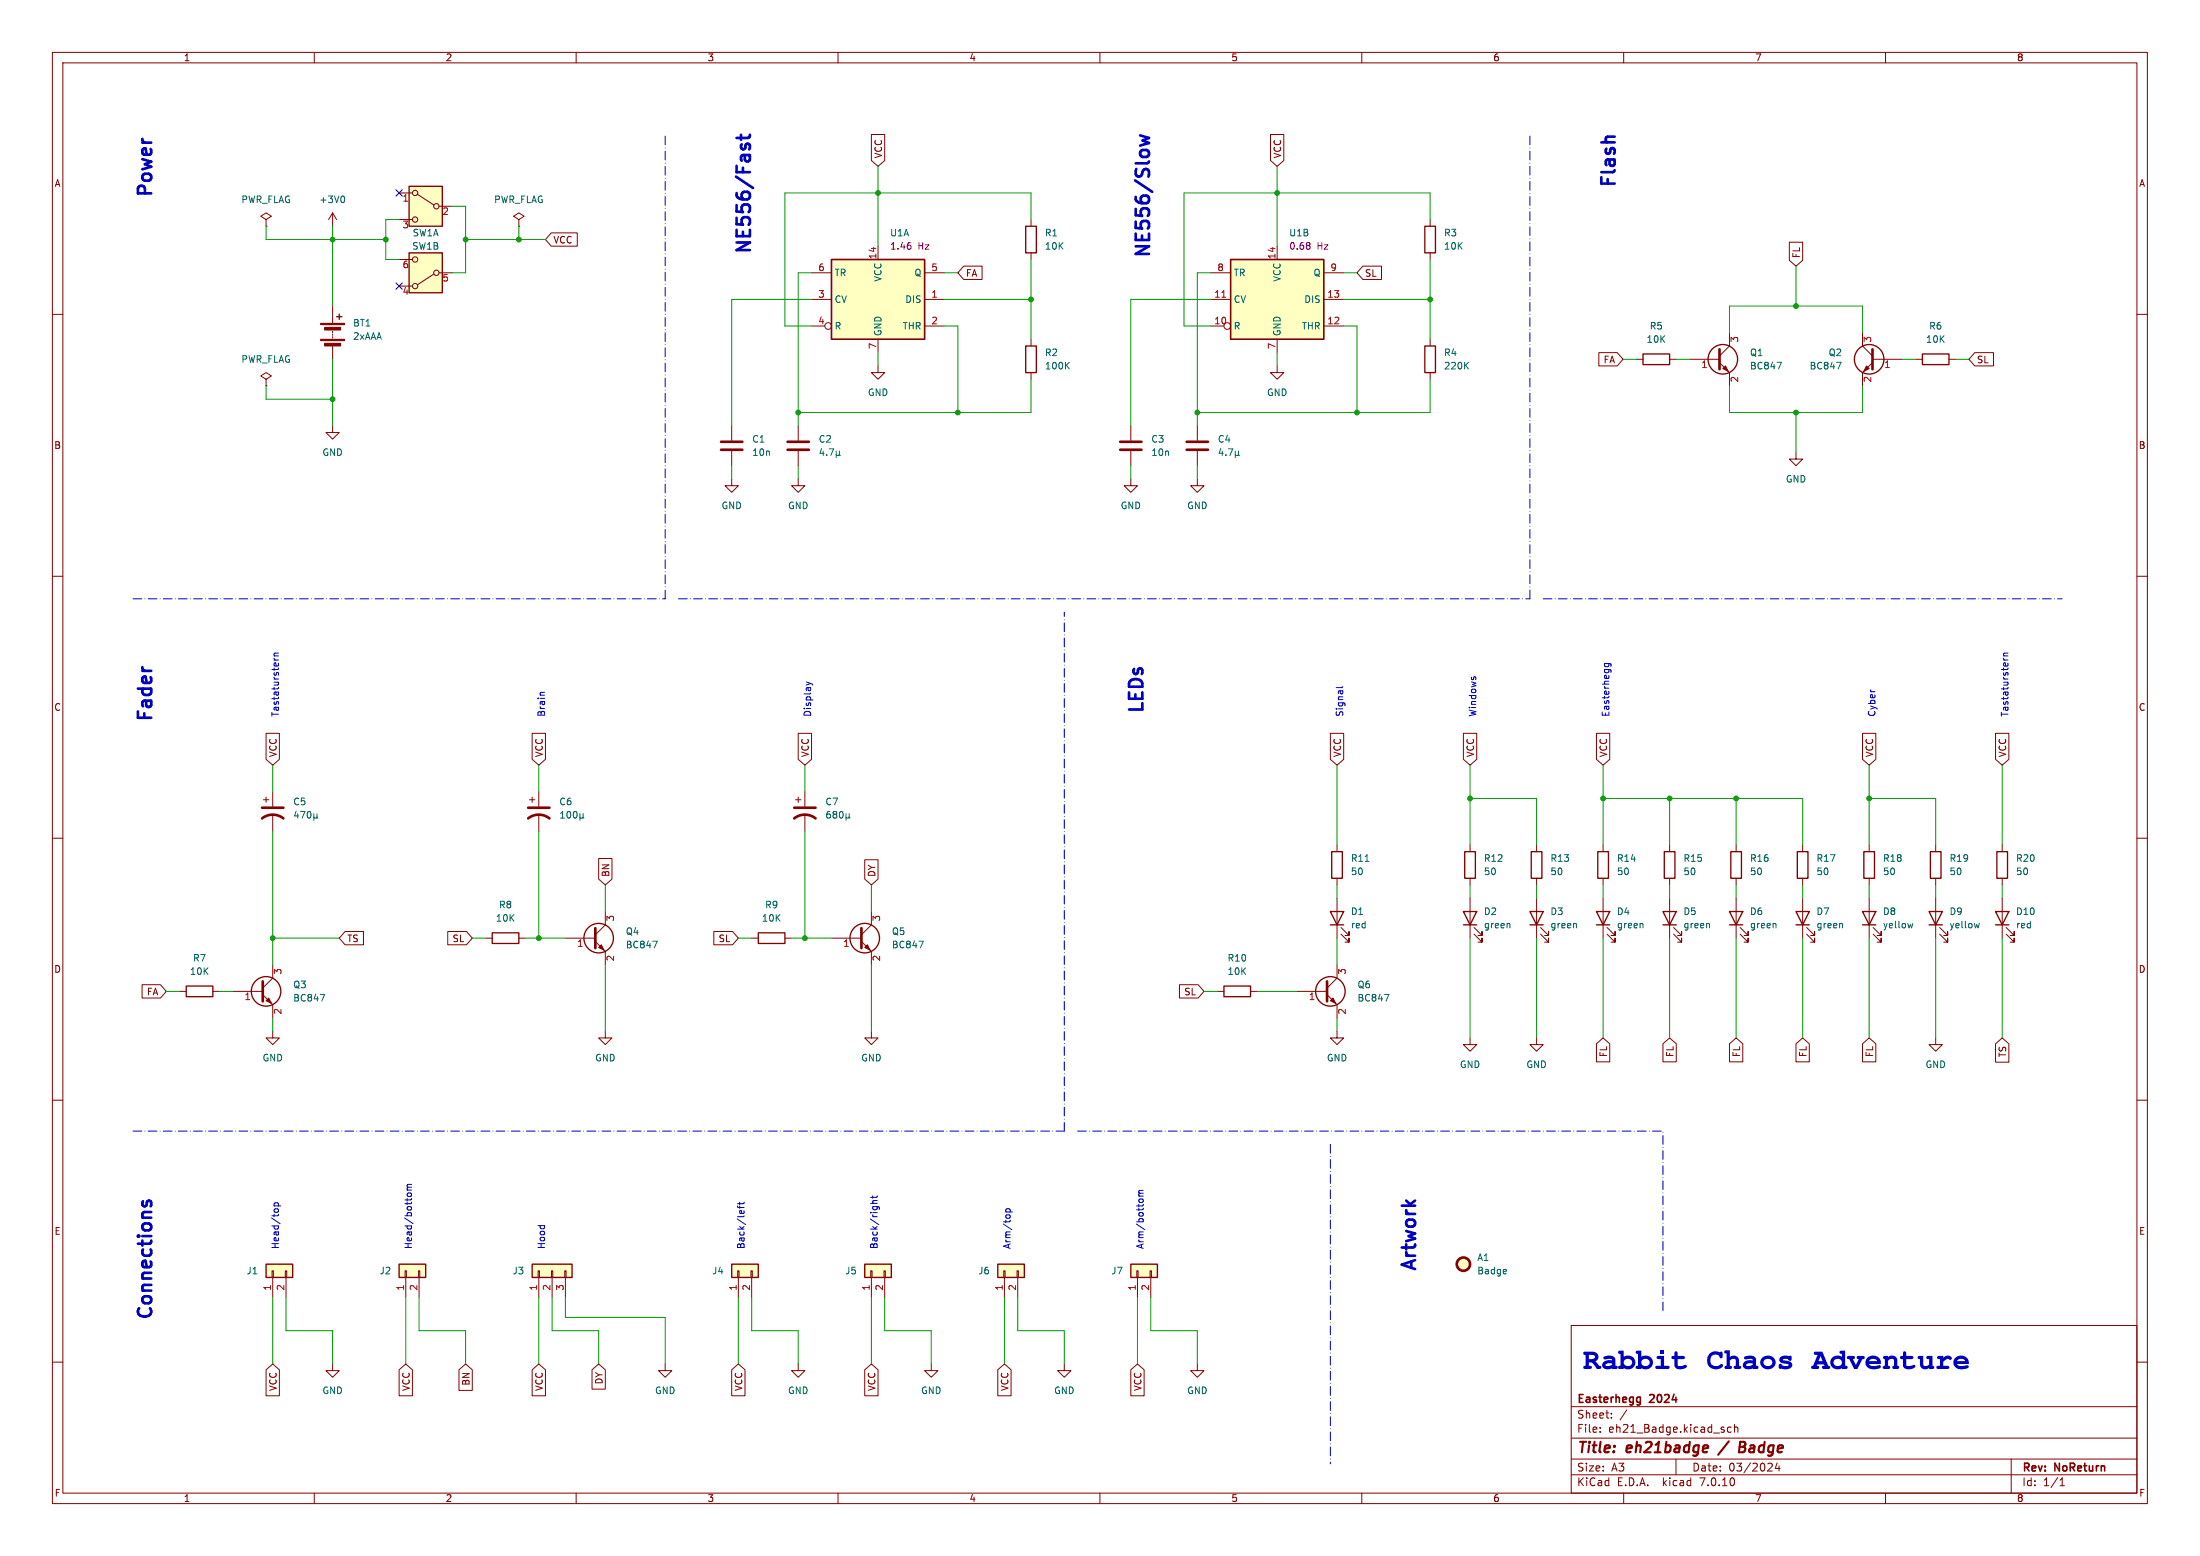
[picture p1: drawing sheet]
<svg xmlns="http://www.w3.org/2000/svg" width="297mm" height="210mm" viewBox="0 0 297 210" stroke-linecap="round" stroke-linejoin="round" font-family="sans-serif">
<g fill="none" stroke="#840000" stroke-width=".14">
<path d="M7.1 7.1h282.8v195.8h-282.8zM8.5 8.5h280v193h-280zM42.4 7.1v1.4M77.8 7.1v1.4M113.1 7.1v1.4M117.6 18.2h1.8v3.5l-.9 .8-.9-.8zM148.5 7.1v1.4M171.5 18.2h1.8v3.5l-.9 .8-.9-.8zM183.8 7.1v1.4M219.2 7.1v1.4M254.6 7.1v1.4M35.9 29.6l.7-.4-.7-.5-.7 .5 .7 .4v.9"/>
<path d="M35.9 30.5h.1M44.9 28.7v1.8M44.9 28.7l-.5 .9M44.9 28.7l.5 .9M53.9 26h1.8M53.9 29.6h1.8M53.9 38.6h1.8M53.9 35h1.8M56.4 26.2l2.1 1.5M58.5 37l-2.1 1.4M59.3 36.8h1.8M59.3 27.8h1.8"/>
<path d="M70 29.6l.8-.4-.8-.5-.7 .5 .7 .4v.9M70 30.5h.1M74.4 31.4h3.5v1.8h-3.5l-.8-.9zM109.6 36.8h2.7M118.5 33.2v1.8M124.8 36.8h2.7M130.1 35.9h2.5v1.8h-2.5l-.8-.9zM139.2 29.6v.9M139.2 34.1v.9M163.4 36.8h2.7M172.4 33.2v1.8M178.7 36.8h2.7"/>
<path d="M184 35.9h2.5v1.8h-2.5l-.8-.9zM193.1 29.6v.9M193.1 34.1v.9M241.6 32.7h1.8v2.4l-.9 .8-.9-.8zM7.1 42.4h1.4M35.9 51.2l.7-.5-.7-.4-.7 .4 .7 .5v.9M35.9 52.1h.1M44.9 57.5v.9h.9l-.9 .9-.9-.9h.9M44.9 41.3v2.3M44.9 44.7v.2M44.9 45.1v.2M44.9 45.4v.2"/>
<path d="M44.9 46.7v1.8M98.8 57.5v1.9M107.8 57.5v1.9M109.6 44h1.8M109.6 40.4h2.7M118.5 49.4v.9h.9l-.9 .9-.9-.9h.9M118.5 45.8v1.8M124.8 44h2.7M124.8 40.4h2.7M139.2 45.8v.9M139.2 50.3v.9M152.7 57.5v1.9"/>
<path d="M161.6 57.5v1.9M163.4 44h1.8M163.4 40.4h2.7M172.4 49.4v.9h.9l-.9 .9-.9-.9h.9M172.4 45.8v1.8M178.7 44h2.7M178.7 40.4h2.7M193.1 45.8v.9M193.1 50.3v.9M215.8 47.6h2.5l.8 .9-.8 .9h-2.5zM220.9 48.5h.9M225.4 48.5h.9"/>
<path d="M228.1 48.5h4M232.1 48.9l1.4 1.4v1.8M233.5 44.9v1.8l-1.4 1.3M251.4 44.9v1.8l1.4 1.3M252.8 48.9l-1.4 1.4v1.8M252.8 48.5h4M258.6 48.5h.9M263.1 48.5h.9M266.6 47.6h2.5v1.8h-2.5l-.8-.9zM288.5 42.4h1.4M7.1 77.8h1.4M98.8 64.7v.9h.9l-.9 .9-.9-.9h.9"/>
<path d="M98.8 60.9v2M107.8 64.7v.9h.9l-.9 .9-.9-.9h.9M107.8 60.9v2M152.7 64.7v.9h.9l-.9 .9-.9-.9h.9M152.7 60.9v2M161.6 64.7v.9h.9l-.9 .9-.9-.9h.9M161.6 60.9v2M242.5 61.1v.9h.9l-.9 .9-.9-.9h.9M288.5 77.8h1.4M35.9 99h1.8v3.5l-.9 .8-.9-.8zM71.8 99h1.8v3.5l-.9 .8-.9-.8zM107.8 99h1.8v3.5l-.9 .8-.9-.8z"/>
<path d="M179.6 99h1.8v3.5l-.9 .8-.9-.8zM197.6 99h1.8v3.5l-.9 .8-.9-.8zM215.5 99h1.8v3.5l-.9 .8-.9-.8zM251.4 99h1.8v3.5l-.9 .8-.9-.8zM269.4 99h1.8v3.5l-.9 .8-.9-.8zM7.1 113.1h1.4M35.6 107.9h.7M35.9 107.6v.7M36.8 106.9v1.9M36.8 109.9v2.4M71.5 107.9h.7M71.8 107.6v.7"/>
<path d="M72.7 106.9v1.9M72.7 109.9v2.4M80.8 115.9h1.8v2.7l-.9 .8-.9-.8zM107.4 107.9h.7M107.8 107.6v.7M108.7 106.9v1.9M108.7 109.9v2.4M116.7 116h1.8v2.6l-.9 .8-.9-.8zM180.5 114v.9M180.5 118.5v.9M198.5 114v.9M198.5 118.5v.9"/>
<path d="M207.4 114v.9M207.4 118.5v.9M216.4 114v.9M216.4 118.5v.9M225.4 114v.9M225.4 118.5v.9M234.4 114v.9M234.4 118.5v.9M243.4 114v.9M243.4 118.5v.9M252.3 114v.9M252.3 118.5v.9"/>
<path d="M261.3 114v.9M261.3 118.5v.9M270.3 114v.9M270.3 118.5v.9M288.5 113.1h1.4M19.2 132.9h2.5l.8 .9-.8 .9h-2.5zM24.2 133.8h.9M28.7 133.8h.9M31.4 133.8h4.1M35.5 134.3l1.3 1.3v1.8M36.8 139.2v.9h.9l-.9 .9-.9-.9h.9M36.8 130.2v1.8l-1.3 1.4"/>
<path d="M46.6 125.7h2.5v1.8h-2.5l-.8-.9zM60.4 125.7h2.6l.8 .9-.8 .9h-2.6zM65.6 126.6h.9M70 126.6h.9M76.3 126.6h4.1M80.4 127.1l1.3 1.3v1.8M81.7 139.2v.9h.9l-.9 .9-.9-.9h.9M81.7 123v1.8l-1.3 1.4M96.4 125.7h2.5l.8 .9-.8 .9h-2.5zM101.5 126.6h.9M106 126.6h.9M112.3 126.6h4"/>
<path d="M116.3 127.1l1.3 1.3v1.8M117.6 139.2v.9h.9l-.9 .9-.9-.9h.9M117.6 123v1.8l-1.3 1.4M159.2 132.9h2.6l.7 .9-.7 .9h-2.6zM164.3 133.8h.9M168.8 133.8h.9M175.1 133.8h4.1M179.2 134.3l1.3 1.3v1.8M180.5 139.2v.9h.9l-.9 .9-.9-.9h.9M180.5 121.2v5.4M180.5 130.2v1.8l-1.3 1.4M181 126.1l1.1 1.1v-.6v.6h-.5"/>
<path d="M181 125.2l1.1 1.1v-.6v.6h-.5M198.5 121.2v5.4M199 126.1l1.1 1.1v-.6v.6h-.6M199 125.2l1.1 1.1v-.6v.6h-.6M207.4 121.2v5.4M208 126.1l1.1 1.1v-.6v.6h-.6M208 125.2l1.1 1.1v-.6v.6h-.6M216.4 121.2v5.4M217 126.1l1 1.1v-.6v.6h-.5M217 125.2l1 1.1v-.6v.6h-.5M225.4 121.2v5.4M225.9 126.1l1.1 1.1v-.6v.6h-.5"/>
<path d="M225.9 125.2l1.1 1.1v-.6v.6h-.5M234.4 121.2v5.4M234.9 126.1l1.1 1.1v-.6v.6h-.5M234.9 125.2l1.1 1.1v-.6v.6h-.5M243.4 121.2v5.4M243.9 126.1l1.1 1.1v-.6v.6h-.6M243.9 125.2l1.1 1.1v-.6v.6h-.6M252.3 121.2v5.4M252.9 126.1l1.1 1.1v-.6v.6h-.6M252.9 125.2l1.1 1.1v-.6v.6h-.6M261.3 121.2v5.4M261.9 126.1l1 1.1v-.6v.6h-.5"/>
<path d="M261.9 125.2l1 1.1v-.6v.6h-.5M270.3 121.2v5.4M270.8 126.1l1.1 1.1v-.6v.6h-.5M270.8 125.2l1.1 1.1v-.6v.6h-.5M7.1 148.5h1.4M198.5 140.1v.9h.9l-.9 .9-.9-.9h.9M207.4 140.1v.9h.9l-.9 .9-.9-.9h.9M215.5 140.9l.9-.8 .9 .8v2.4h-1.8zM224.5 140.9l.9-.8 .9 .8v2.4h-1.8zM233.5 140.9l.9-.8 .9 .8v2.4h-1.8zM242.5 140.9l.9-.8 .9 .8v2.4h-1.8zM251.4 140.9l.9-.8 .9 .8v2.4h-1.8z"/>
<path d="M261.3 140.1v.9h.9l-.9 .9-.9-.9h.9M269.4 140.9l.9-.8 .9 .8v2.5h-1.8zM288.5 148.5h1.4M36.7 171.5h.2v.9h-.2zM36.8 172.4v2.7M38.5 171.5h.2v.9h-.2zM38.6 172.4v2.7M54.7 171.5h.2v.9h-.2zM54.8 172.4v2.7M56.5 171.5h.2v.9h-.2zM56.6 172.4v2.7M72.6 171.5h.2v.9h-.2z"/>
<path d="M72.7 172.4v2.7M74.4 171.5h.2v.9h-.2zM74.5 172.4v2.7M76.2 171.5h.2v.9h-.2zM76.3 172.4v2.7M99.6 171.5h.2v.9h-.2zM99.7 172.4v2.7M101.4 171.5h.2v.9h-.2zM101.5 172.4v2.7M117.5 171.5h.2v.9h-.2zM117.6 172.4v2.7M119.3 171.5h.2v.9h-.2z"/>
<path d="M119.4 172.4v2.7M135.5 171.5h.2v.9h-.2zM135.6 172.4v2.7M137.3 171.5h.2v.9h-.2zM137.4 172.4v2.7M153.5 171.5h.1v.9h-.1zM153.6 172.4v2.7M155.3 171.5h.1v.9h-.1zM155.4 172.4v2.7M212.1 178.9h76.4v22.6h-76.4zM7.1 183.8h1.4M35.9 184.9l.9-.8 .9 .8v3.5h-1.8z"/>
<path d="M44.9 184.1v.9h.9l-.9 .9-.9-.9h.9M53.9 184.9l.9-.8 .9 .8v3.5h-1.8zM62 184.9l.9-.8 .9 .8v2.8h-1.8zM71.8 184.9l.9-.8 .9 .8v3.5h-1.8zM79.9 184.9l.9-.8 .9 .8v2.6h-1.8zM89.8 184.1v.9h.9l-.9 .9-.9-.9h.9M98.8 184.9l.9-.8 .9 .8v3.5h-1.8zM107.8 184.1v.9h.9l-.9 .9-.9-.9h.9M116.7 184.9l.9-.8 .9 .8v3.5h-1.8zM125.7 184.1v.9h.9l-.9 .9-.9-.9h.9M134.7 184.9l.9-.8 .9 .8v3.5h-1.8zM143.7 184.1v.9h.9l-.9 .9-.9-.9h.9"/>
<path d="M152.7 184.9l.9-.8 .9 .8v3.5h-1.8zM161.6 184.1v.9h.9l-.9 .9-.9-.9h.9M212.1 199h76.4M212.1 196.9h76.4M212.1 194.1h76.4M212.1 189.9h76.4M216 193.2v.1M216 192.7v.1M217.5 191.3v.1M217.5 190.7v.1M219.6 190.3l-.9 1.4M226.3 196.9v2.1"/>
<path d="M233.7 192.7l-.3-.1-.2 .2 .1 .5h.4M234.2 192.7l.1-.1 .3 .1v.6M234.2 192.2v1.1M239.2 197.6v.3l-.6 .6h.7M239.9 197.4l-.2 .8h.6M240.2 197.8v.7M271.5 196.9v4.6M278.1 199.8l.3-.3v1M288.5 183.8h1.4M42.4 201.5v1.4M77.8 201.5v1.4M113.1 201.5v1.4"/>
<path d="M148.5 201.5v1.4M183.8 201.5v1.4M219.2 201.5v1.4M254.6 201.5v1.4M278.1 200.5h.6"/>
<circle cx="56" cy="26" r=".36"/>
<circle cx="56" cy="29.6" r=".36"/>
<circle cx="56" cy="38.6" r=".36"/>
<circle cx="56" cy="35" r=".36"/>
<circle cx="58.9" cy="27.8" r=".36"/>
<circle cx="58.9" cy="36.8" r=".36"/>
<circle cx="111.8" cy="44" r=".45"/>
<circle cx="165.7" cy="44" r=".45"/>
</g>
<path d="M233.4 194.5l-1.4 1.8M234.8 195.3h.5M235.3 195.3h.2M235.4 194.6h-.5l-.1 1.4 .6-.1M235.5 195.2l-.2 .1" fill="none" stroke="#840000" stroke-width=".28"/>
<path d="M221.1 188.6h.4M221.5 188.6v.8l-.3 .2M221.5 189.2l-.4 .1" fill="none" stroke="#840000" stroke-width=".21"/>
<g fill="none" stroke="#840000" stroke-width=".36">
<path d="M97.3 59.6h2.9M106.3 59.6h2.9M151.2 59.6h2.9M160.2 59.6h2.9M232.1 47.1v2.7M252.8 47.1v2.7M97.3 60.7h2.9M106.3 60.7h2.9M151.2 60.7h2.9M160.2 60.7h2.9M35.4 110.5a2.3 2.3 0 0 1 2.9 0M35.4 109h2.9"/>
<path d="M71.3 110.5a2.3 2.3 0 0 1 2.9 0M71.3 109h2.9M107.2 110.5a2.3 2.3 0 0 1 2.9 0M107.2 109h2.9M35.5 132.5v2.6M80.4 125.3v2.7M116.3 125.3v2.7M179.2 132.5v2.6"/>
<circle cx="197.6" cy="170.6" r=".9"/>
</g>
<g fill="none" stroke="#006464" stroke-width=".14">
<path d="M46.3 26.5a.56 .56 0 0 1 0 .8M144 49.3l.4 .5M144.4 48.9l-.6 .5M197.9 49.3l.3 .5M198.2 48.9l-.5 .5M239.9 48.9h.6l-.4 .9M247.9 48.9h.6l-.3 .9M110.9 60.5l-.2 .7h.6M111.1 60.9v.6M111.6 61.4v.1M111.9 60.6h.6l-.3 .9M112.9 61.3l.1 .2 .3-.2"/>
<path d="M112.9 60.9v.9M113.3 61.3l.1 .2M113.3 60.9v.4M164.8 60.5l-.2 .7h.5M165 60.9v.6M165.5 61.4v.1M165.8 60.6h.6l-.4 .9M166.8 60.9v.9M166.8 61.3l.1 .2 .3-.2M167.2 61.3l.1 .2M167.2 60.9v.4M40 109.5l-.2 .6h.5"/>
<path d="M40.2 109.8v.6M40.6 109.5h.6l-.4 .9M41.6 109.6l.1-.1a.48 .48 0 0 1 .3 .5 .48 .48 0 0 1-.3 .4l-.2-.3zM42.4 110.3l.1 .1 .3-.1M42.4 109.8v.9M42.8 110.3l.1 .1M42.8 109.8v.5M75.7 110.4h.5M75.7 109.8l.2-.3v.9M76.6 109.6l.2-.1a.48 .48 0 0 1 .3 .5 .48 .48 0 0 1-.3 .4l-.3-.3zM77.5 109.6l.1-.1a.48 .48 0 0 1 .3 .5 .48 .48 0 0 1-.3 .4l-.2-.3zM78.3 110.3l.1 .1 .3-.1"/>
<path d="M78.3 109.8v.9M78.7 110.3l.1 .1M78.7 109.8v.5M112 109.5l-.2 .1a.6 .6 0 0 0 0 .8l.3-.1v-.3l-.2-.1h-.2l-.1 .1M112.6 109.9l-.1 .2v.2l.1 .1h.3l.1-.2v-.1l-.2-.2M112.6 109.9l-.1-.2 .1-.2h.2l.2 .2-.2 .2M112.6 109.9h.2M113.4 109.6l.1-.1a.48 .48 0 0 1 .3 .5 .48 .48 0 0 1-.3 .4l-.2-.3zM114.2 110.3l.1 .1 .3-.1M114.2 109.8v.9M114.6 110.3l.2 .1M114.6 109.8v.5"/>
<path d="M184.3 116.3h.5M43.2 134.2h.6l-.4 .9M88.1 127h.6l-.4 .9M124 127h.6l-.3 .9M186.9 134.2h.6l-.4 .9M203.8 124.7v.5M212.8 124.7v.5M221.8 124.7v.5M230.7 124.7l.1 .5M239.7 124.7l.1 .5M248.7 124.7v.5M258.2 124.6l-.1 .6-.2-.4"/>
<path d="M267.2 124.6l-.2 .6-.1-.4M203.3 171.4l.1 .1-.5 .1"/>
</g>
<g fill="#840000" stroke="#840000" stroke-width=".14">
<path d="M35.9 135.1l.4-.4 .3 .7z"/>
<path d="M80.8 127.9l.4-.4 .3 .7z"/>
<path d="M43.3 45.8h3.2v.2h-3.2z"/>
<path d="M43.3 43.6h3.2v.2h-3.2z"/>
<path d="M43.8 46.3h2.2v.4h-2.2z"/>
<path d="M43.8 44.2h2.2v.3h-2.2z"/>
<path d="M180 134.7l.3 .7-.7-.3z"/>
<path d="M117.1 127.5l.4 .7-.8-.3z"/>
<path d="M252 49.4l.3 .3-.7 .4z"/>
<path d="M232.6 49.7l.3-.3 .4 .7z"/>
</g>
<g fill="none" stroke="#840000" stroke-width=".18">
<path d="M55.2 25.1h4.5v5.4h-4.5zM55.2 34.1h4.5v5.4h-4.5zM112.3 35h12.5v10.8h-12.5zM138.5 30.5h1.4v3.6h-1.4zM166.1 35h12.6v10.8h-12.6zM192.4 30.5h1.4v3.6h-1.4zM45.4 42.7h.8M45.8 42.4v.7M138.5 46.7h1.4v3.6h-1.4zM192.4 46.7h1.4v3.6h-1.4zM221.8 47.8h3.6v1.4h-3.6zM259.5 47.8h3.6v1.4h-3.6z"/>
<path d="M179.8 114.9h1.4v3.6h-1.4zM197.7 114.9h1.5v3.6h-1.5zM206.7 114.9h1.5v3.6h-1.5zM215.7 114.9h1.4v3.6h-1.4zM224.7 114.9h1.4v3.6h-1.4zM233.7 114.9h1.4v3.6h-1.4zM242.6 114.9h1.5v3.6h-1.5zM251.6 114.9h1.5v3.6h-1.5zM260.6 114.9h1.4v3.6h-1.4zM269.6 114.9h1.4v3.6h-1.4zM25.1 133.1h3.6v1.4h-3.6zM66.5 125.9h3.5v1.4h-3.5z"/>
<path d="M102.4 125.9h3.6v1.4h-3.6zM165.2 133.1h3.6v1.4h-3.6zM179.6 123h1.8l-.9 1.8zM179.6 124.8h1.8M197.6 123h1.8l-.9 1.8zM197.6 124.8h1.8M206.5 123h1.8l-.9 1.8zM206.5 124.8h1.8M215.5 123h1.8l-.9 1.8zM215.5 124.8h1.8M224.5 123h1.8l-.9 1.8zM224.5 124.8h1.8"/>
<path d="M233.5 123h1.8l-.9 1.8zM233.5 124.8h1.8M242.5 123h1.8l-.9 1.8zM242.5 124.8h1.8M251.4 123h1.8l-.9 1.8zM251.4 124.8h1.8M260.4 123h1.8l-.9 1.8zM260.4 124.8h1.8M269.4 123h1.8l-.9 1.8zM269.4 124.8h1.8M35.9 170.6h3.6v1.8h-3.6zM53.9 170.6h3.6v1.8h-3.6z"/>
<path d="M71.8 170.6h5.4v1.8h-5.4zM98.8 170.6h3.6v1.8h-3.6zM116.7 170.6h3.6v1.8h-3.6zM134.7 170.6h3.6v1.8h-3.6zM152.7 170.6h3.6v1.8h-3.6z"/>
<circle cx="232.6" cy="48.5" r="1.99"/>
<circle cx="252.3" cy="48.5" r="1.99"/>
<circle cx="35.9" cy="133.8" r="1.99"/>
<circle cx="80.8" cy="126.6" r="1.99"/>
<circle cx="116.7" cy="126.6" r="1.99"/>
<circle cx="179.6" cy="133.8" r="1.99"/>
</g>
<g fill="#ffffc2" stroke="#ffffc2" stroke-width=".14">
<path d="M166.1 35h12.6v10.8h-12.6z"/>
<path d="M71.8 170.6h5.4v1.8h-5.4z"/>
<path d="M98.8 170.6h3.6v1.8h-3.6z"/>
<path d="M35.9 170.6h3.6v1.8h-3.6z"/>
<path d="M55.2 25.1h4.5v5.4h-4.5z"/>
<path d="M55.2 34.1h4.5v5.4h-4.5z"/>
<path d="M53.9 170.6h3.6v1.8h-3.6z"/>
<path d="M152.7 170.6h3.6v1.8h-3.6z"/>
<path d="M134.7 170.6h3.6v1.8h-3.6z"/>
<path d="M116.7 170.6h3.6v1.8h-3.6z"/>
<path d="M112.3 35h12.5v10.8h-12.5z"/>
<circle cx="197.6" cy="170.6" r=".9"/>
</g>
<path d="M165 40.1h.5" fill="none" stroke="#a90000" stroke-width=".14"/>
<path d="M122.9 33.1l.1 .2-.1 .3M176.8 32.8l.1 .1-.1 .2M176.8 33.2l.1 .1-.1 .3" fill="none" stroke="#840084" stroke-width=".14"/>
<path d="M108.8 92l.6 .2M109.4 92.2l-.6 .3M109.4 92.2l.3 .1M181.3 92.7l-.1 .1h-.8M216.6 89.6h.7l.2 .1v.2M216.6 89.6v.2l.2 .2 .4-.1v-.3M270.5 89.1h.6M270.5 88.8l.2 .3M270.5 88.5h.6M271.1 88.1l-.6 .1v.2l.1 .1" fill="none" stroke="#0000c2" stroke-width=".14"/>
<path d="M153.9 18.3l1.2 .3-.8 .4 .8 .3-1.2 .3" fill="none" stroke="#0000c2" stroke-width=".36"/>
<g fill="#0000c2">
<path d="M226.1 182.4a.23 .23 0 0 1 .3 0 .23 .23 0 0 1 .1 .3v.3h.7a.23 .23 0 0 1 .3 .2 .23 .23 0 0 1-.3 .2h-.7v.8a.55 .55 0 0 0 .8 .1 .26 .26 0 0 1 .4 .1 .26 .26 0 0 1-.3 .3l-.7 .1-.5-.2-.1-.3-.1-.9h-.1a.23 .23 0 0 1-.3-.2 .23 .23 0 0 1 .3-.2h.1z"/>
<path d="M264 183.3l.3-.3h.4l.7 .2 .3 .4 .1 .5h-1.6l.4 .3 .7-.1a.24 .24 0 0 1 .4 0 .24 .24 0 0 1 0 .3l-.7 .2h-.6l-.5-.3-.2-.4v-.4h1.6a.65 .65 0 0 0-1.1 0h-.5z"/>
</g>
<g fill="none" stroke="#0000c2" stroke-width=".14">
<path d="M37 89.1h.6M37 88.8l.2 .3M37 88.5h.6M37.6 88.1l-.6 .1v.2l.1 .1M73.5 93.4h-.4l-.2 .2M55.6 159.9h-.6v.2l.1 .1M37 162.8h.9M37 162.8v-.3l.2-.2 .4 .1v.4M37.1 163.2h.4M55 161.2l.1-.2h.3l.2 .2M55 160.6h.6M55.1 160.2l-.1 .2v.2"/>
<path d="M55.1 160.2h.5M99.6 162.8l.1 .2h.8M99.9 163.5l.2-.1 .1 .4M99.9 162.2v.4M99.9 162.8v.3M100.4 163.4l.1 .1M100.5 162.2l-.2 .3h-.7M117.5 162.4h.9M117.8 161.4v.3M118.4 162l-.5 .1-.1 .2 .1 .1M118.4 161.4l-.1 .2h-.8M135.8 163.6h.9"/>
<path d="M135.8 163.6v-.3l.2-.2 .3 .1v.4M153.7 161.4h.6M153.8 161.9h.5M153.9 161.1l-.2 .1 .1 .2M153.9 161.1h.4M154.3 160.7h-.5l-.1 .2 .2 .2"/>
</g>
<path d="M100 18.2v.7M100.1 19.5l-.1 .4 .3 .3 .3-.1 .1-.6 .2-.1 .3 .1v.1v.6M101.2 18.2v.3l-.2 .1h-1.6M19.2 90v.2M19.3 162.1l-.1 .2 .1 .4M20.4 162.6l-.1-.5-.2-.1-.3 .3-.1 .4" fill="none" stroke="#0000c2" stroke-width=".36"/>
<path d="M18 80.8h71.8M89.8 80.8v-62.8M91.6 80.8h114.9M206.5 80.8v-62.8M208.3 80.8h70.1M18 152.7h125.7M143.7 152.7v-70.1M145.5 152.7h79M179.6 154.5v43.1M224.5 176.9v-24.2" fill="none" stroke="#0000c2" stroke-width=".14" stroke-dasharray="1.2 .4 0 .4"/>
<g fill="none" stroke="#009600" stroke-width=".14">
<path d="M35.9 30.5v1.8h16.2M44.9 30.5v10.8M53.9 29.6h-1.8v5.4h1.8M61.1 27.8h1.8v9h-1.8M62.9 32.3h10.7M70 30.5v1.8M109.6 36.8h-1.8v20.7M118.5 22.5v10.7M127.5 36.8h1.8M139.2 29.6v-3.6h-33.2v18h3.6M139.2 35v10.8M163.4 36.8h-1.8v20.7"/>
<path d="M172.4 22.5v10.7M181.4 36.8h1.8M193.1 29.6v-3.6h-33.3v18h3.6M193.1 35v10.8M242.5 35.9v5.4M35.9 52.1v1.8h9M44.9 48.5v9M109.6 40.4h-10.8v17.1M118.5 47.6v1.8M127.5 44h1.8v11.7M127.5 40.4h11.7M139.2 51.2v4.5h-31.4"/>
<path d="M163.4 40.4h-10.7v17.1M172.4 47.6v1.8M181.4 44h1.8v11.7M181.4 40.4h11.7M193.1 51.2v4.5h-31.5M219.1 48.5h1.8M226.3 48.5h1.8M233.5 44.9v-3.6h17.9v3.6M233.5 52.1v3.6h17.9v-3.6M242.5 55.7v5.4M256.8 48.5h1.8M264 48.5h1.8"/>
<path d="M98.8 62.9v1.8M107.8 62.9v1.8M152.7 62.9v1.8M161.6 62.9v1.8M36.8 103.3v3.6M36.8 112.3v17.9M72.7 103.3v3.6M72.7 112.3v14.3M81.7 119.4v3.6M108.7 103.3v3.6M108.7 112.3v14.3M117.6 119.4v3.6"/>
<path d="M180.5 103.3v10.7M180.5 119.4v1.8M198.5 103.3v10.7M198.5 119.4v1.8M198.5 107.8h8.9v6.2M207.4 119.4v1.8M216.4 107.8h27v6.2M216.4 103.3v10.7M216.4 119.4v1.8M225.4 107.8v6.2M225.4 119.4v1.8M234.4 107.8v6.2"/>
<path d="M234.4 119.4v1.8M243.4 119.4v1.8M252.3 107.8h9v6.2M252.3 103.3v10.7M252.3 119.4v1.8M261.3 119.4v1.8M270.3 103.3v10.7M270.3 119.4v1.8M22.5 133.8h1.7M29.6 133.8h1.8M36.8 137.4v1.8M36.8 126.6h9"/>
<path d="M63.8 126.6h1.8M70.9 126.6h5.4M81.7 130.2v9M99.7 126.6h1.8M106.9 126.6h5.4M117.6 130.2v9M162.5 133.8h1.8M169.7 133.8h5.4M180.5 126.6v3.6M180.5 137.4v1.8M198.5 126.6v13.5M207.4 126.6v13.5"/>
<path d="M216.4 126.6v13.5M225.4 126.6v13.5M234.4 126.6v13.5M243.4 126.6v13.5M252.3 126.6v13.5M261.3 126.6v13.5M270.3 126.6v13.5M36.8 175.1v9M38.6 175.1v4.5h6.3v4.5M54.8 175.1v9M56.6 175.1v4.5h6.3v4.5M72.7 175.1v9"/>
<path d="M74.5 175.1v4.5h6.3v4.5M76.3 175.1v2.7h13.5v6.3M99.7 175.1v9M101.5 175.1v4.5h6.3v4.5M117.6 175.1v9M119.4 175.1v4.5h6.3v4.5M135.6 175.1v9M137.4 175.1v4.5h6.3v4.5M153.6 175.1v9M155.4 175.1v4.5h6.2v4.5"/>
</g>
<path d="M53.4 25.6l.9 .9M53.4 38.2l.9 .8M54.3 25.6l-.9 .9M54.3 38.2l-.9 .8" fill="none" stroke="#000084" stroke-width=".14"/>
<g fill="#009600" stroke="#009600" stroke-width=".14">
<circle cx="70" cy="32.3" r=".32"/>
<circle cx="118.5" cy="26" r=".32"/>
<circle cx="107.8" cy="55.7" r=".32"/>
<circle cx="36.8" cy="126.6" r=".32"/>
<circle cx="44.9" cy="53.9" r=".32"/>
<circle cx="72.7" cy="126.6" r=".32"/>
<circle cx="62.9" cy="32.3" r=".32"/>
<circle cx="44.9" cy="32.3" r=".32"/>
<circle cx="52.1" cy="32.3" r=".32"/>
<circle cx="139.2" cy="40.4" r=".32"/>
<circle cx="129.3" cy="55.7" r=".32"/>
<circle cx="108.7" cy="126.6" r=".32"/>
<circle cx="225.4" cy="107.8" r=".32"/>
<circle cx="234.4" cy="107.8" r=".32"/>
<circle cx="216.4" cy="107.8" r=".32"/>
<circle cx="161.6" cy="55.7" r=".32"/>
<circle cx="193.1" cy="40.4" r=".32"/>
<circle cx="183.2" cy="55.7" r=".32"/>
<circle cx="172.4" cy="26" r=".32"/>
<circle cx="198.5" cy="107.8" r=".32"/>
<circle cx="242.5" cy="41.3" r=".32"/>
<circle cx="242.5" cy="55.7" r=".32"/>
<circle cx="252.3" cy="107.8" r=".32"/>
</g>
<g font-size="3.9" fill="#0000c2">
<text x="213.7" y="185.2">Rabbit</text>
<text x="230.3" y="185.2">Chaos Adventure</text>
</g>
<g font-size="2.5" fill="#0000c2">
<text x="20.7" y="26.8" transform="rotate(-90 20.7 26.8)">Power</text>
<text x="218.2" y="25.7" transform="rotate(-90 218.2 25.7)">Flash</text>
<text x="101.5" y="34.7" transform="rotate(-90 101.5 34.7)">NE556/Fast</text>
<text x="155.4" y="35.2" transform="rotate(-90 155.4 35.2)">NE556/Slow</text>
<text x="20.7" y="97.8" transform="rotate(-90 20.7 97.8)">Fader</text>
<text x="154.5" y="96.7" transform="rotate(-90 154.5 96.7)">LEDs</text>
<text x="191.3" y="171.9" transform="rotate(-90 191.3 171.9)">Artwork</text>
<text x="20.7" y="178.5" transform="rotate(-90 20.7 178.5)">Connections</text>
</g>
<g font-size="2" fill="#840000">
<text x="212.8" y="196.5">Title:</text>
<text x="219.7" y="196.5">eh21badge</text>
<text x="235.9" y="196.5">Badge</text>
</g>
<g font-size="1.5" fill="#840000">
<text x="212.8" y="191.6">Sheet:</text>
<text x="212.8" y="189.6">Easterhegg</text>
<text x="222.8" y="189.6">2024</text>
<text x="212.8" y="193.5">File:</text>
<text x="217.1" y="193.5">eh21_Badge.kicad_sch</text>
<text x="212.8" y="200.7">KiCad</text>
<text x="212.8" y="198.7">Size:</text>
<text x="217.5" y="198.7">A3</text>
<text x="218.3" y="200.7">E.D.A.</text>
<text x="224.6" y="200.7">kicad</text>
<text x="228.4" y="198.7">Date:</text>
<text x="229.7" y="200.7">7.0.10</text>
<text x="233.3" y="198.7">03/2024</text>
<text x="272.9" y="198.9">Rev:</text>
<text x="272.9" y="200.7">Id:</text>
<text x="275.8" y="200.7">1/1</text>
<text x="277.4" y="198.9">NoReturn</text>
</g>
<g font-size="1.3" fill="#840000">
<text x="24.7" y="8.4">1</text>
<text x="60.1" y="8.4">2</text>
<text x="95.5" y="8.4">3</text>
<text x="130.8" y="8.4">4</text>
<text x="166.2" y="8.4">5</text>
<text x="201.5" y="8.4">6</text>
<text x="236.9" y="8.4">7</text>
<text x="272.2" y="8.4">8</text>
<text x="119.2" y="21.4" transform="rotate(-90 119.2 21.4)">VCC</text>
<text x="173.1" y="21.4" transform="rotate(-90 173.1 21.4)">VCC</text>
<text x="7.3" y="25.4">A</text>
<text x="288.7" y="25.4">A</text>
<text x="74.6" y="33">VCC</text>
<text x="243.1" y="34.9" transform="rotate(-90 243.1 34.9)">FL</text>
<text x="130.3" y="37.5">FA</text>
<text x="184.2" y="37.5">SL</text>
<text x="216.4" y="49.2">FA</text>
<text x="266.8" y="49.2">SL</text>
<text x="7.2" y="60.7">B</text>
<text x="288.7" y="60.7">B</text>
<text x="7.2" y="96.1">C</text>
<text x="288.7" y="96.1">C</text>
<text x="37.5" y="102.3" transform="rotate(-90 37.5 102.3)">VCC</text>
<text x="73.4" y="102.3" transform="rotate(-90 73.4 102.3)">VCC</text>
<text x="109.3" y="102.3" transform="rotate(-90 109.3 102.3)">VCC</text>
<text x="181.2" y="102.3" transform="rotate(-90 181.2 102.3)">VCC</text>
<text x="199.1" y="102.3" transform="rotate(-90 199.1 102.3)">VCC</text>
<text x="217.1" y="102.3" transform="rotate(-90 217.1 102.3)">VCC</text>
<text x="253" y="102.3" transform="rotate(-90 253 102.3)">VCC</text>
<text x="271" y="102.3" transform="rotate(-90 271 102.3)">VCC</text>
<text x="82.4" y="118.4" transform="rotate(-90 82.4 118.4)">BN</text>
<text x="118.3" y="118.4" transform="rotate(-90 118.3 118.4)">DY</text>
<text x="7.2" y="131.4">D</text>
<text x="46.8" y="127.3">TS</text>
<text x="61" y="127.3">SL</text>
<text x="96.9" y="127.3">SL</text>
<text x="288.7" y="131.4">D</text>
<text x="19.8" y="134.5">FA</text>
<text x="159.8" y="134.5">SL</text>
<text x="217.1" y="142.7" transform="rotate(-90 217.1 142.7)">FL</text>
<text x="226.1" y="142.7" transform="rotate(-90 226.1 142.7)">FL</text>
<text x="235.1" y="142.7" transform="rotate(-90 235.1 142.7)">FL</text>
<text x="244" y="142.7" transform="rotate(-90 244 142.7)">FL</text>
<text x="253" y="142.7" transform="rotate(-90 253 142.7)">FL</text>
<text x="271" y="142.8" transform="rotate(-90 271 142.8)">TS</text>
<text x="7.3" y="166.8">E</text>
<text x="288.7" y="166.8">E</text>
<text x="37.5" y="187.8" transform="rotate(-90 37.5 187.8)">VCC</text>
<text x="55.5" y="187.8" transform="rotate(-90 55.5 187.8)">VCC</text>
<text x="63.5" y="187.1" transform="rotate(-90 63.5 187.1)">BN</text>
<text x="73.4" y="187.8" transform="rotate(-90 73.4 187.8)">VCC</text>
<text x="81.5" y="186.9" transform="rotate(-90 81.5 186.9)">DY</text>
<text x="100.4" y="187.8" transform="rotate(-90 100.4 187.8)">VCC</text>
<text x="118.3" y="187.8" transform="rotate(-90 118.3 187.8)">VCC</text>
<text x="136.3" y="187.8" transform="rotate(-90 136.3 187.8)">VCC</text>
<text x="154.2" y="187.8" transform="rotate(-90 154.2 187.8)">VCC</text>
<text x="7.3" y="202.1">F</text>
<text x="24.7" y="202.9">1</text>
<text x="60.1" y="202.9">2</text>
<text x="95.5" y="202.9">3</text>
<text x="130.8" y="202.9">4</text>
<text x="166.2" y="202.9">5</text>
<text x="201.5" y="202.9">6</text>
<text x="236.9" y="202.9">7</text>
<text x="272.2" y="202.9">8</text>
<text x="288.7" y="202.1">F</text>
</g>
<g font-size="1.3" fill="#006464">
<text x="32.5" y="27.6">PWR_FLAG</text>
<text x="43" y="27.6">+3V0</text>
<text x="66.6" y="27.6">PWR_FLAG</text>
<text x="55.6" y="33.8">SW1B</text>
<text x="55.6" y="32">SW1A</text>
<text x="120.1" y="32">U1A</text>
<text x="141" y="32">R1</text>
<text x="141" y="33.8">10K</text>
<text x="174" y="32">U1B</text>
<text x="194.9" y="32">R3</text>
<text x="194.9" y="33.8">10K</text>
<text x="112.6" y="41">CV</text>
<text x="112.6" y="37.4">TR</text>
<text x="119.1" y="38.1" transform="rotate(-90 119.1 38.1)">VCC</text>
<text x="122.1" y="41">DIS</text>
<text x="123.4" y="37.4">Q</text>
<text x="166.5" y="41">CV</text>
<text x="166.5" y="37.4">TR</text>
<text x="173" y="38.1" transform="rotate(-90 173 38.1)">VCC</text>
<text x="176" y="41">DIS</text>
<text x="177.3" y="37.4">Q</text>
<text x="47.6" y="44.2">BT1</text>
<text x="47.6" y="46">2xAAA</text>
<text x="112.6" y="44.6">R</text>
<text x="119.1" y="45.4" transform="rotate(-90 119.1 45.4)">GND</text>
<text x="121.8" y="44.6">THR</text>
<text x="166.5" y="44.6">R</text>
<text x="173" y="45.4" transform="rotate(-90 173 45.4)">GND</text>
<text x="175.7" y="44.6">THR</text>
<text x="222.2" y="46.4">10K</text>
<text x="222.7" y="44.6">R5</text>
<text x="259.9" y="46.4">10K</text>
<text x="260.4" y="44.6">R6</text>
<text x="32.5" y="49.1">PWR_FLAG</text>
<text x="117.1" y="53.6">GND</text>
<text x="141" y="48.2">R2</text>
<text x="141" y="50">100K</text>
<text x="171" y="53.6">GND</text>
<text x="194.9" y="48.2">R4</text>
<text x="194.9" y="50">220K</text>
<text x="236.2" y="50">BC847</text>
<text x="236.2" y="48.2">Q1</text>
<text x="244.2" y="50">BC847</text>
<text x="246.8" y="48.2">Q2</text>
<text x="101.5" y="59.9">C1</text>
<text x="110.5" y="59.9">C2</text>
<text x="155.4" y="59.9">C3</text>
<text x="164.3" y="59.9">C4</text>
<text x="43.5" y="61.7">GND</text>
<text x="101.5" y="61.7">10n</text>
<text x="155.4" y="61.7">10n</text>
<text x="241" y="65.3">GND</text>
<text x="97.3" y="68.9">GND</text>
<text x="106.3" y="68.9">GND</text>
<text x="151.2" y="68.9">GND</text>
<text x="160.2" y="68.9">GND</text>
<text x="39.5" y="108.8">C5</text>
<text x="75.4" y="108.8">C6</text>
<text x="111.4" y="108.8">C7</text>
<text x="182.3" y="116.5">R11</text>
<text x="182.3" y="118.2">50</text>
<text x="200.3" y="116.5">R12</text>
<text x="200.3" y="118.2">50</text>
<text x="209.2" y="116.5">R13</text>
<text x="209.2" y="118.2">50</text>
<text x="218.2" y="116.5">R14</text>
<text x="218.2" y="118.2">50</text>
<text x="227.2" y="116.5">R15</text>
<text x="227.2" y="118.2">50</text>
<text x="236.2" y="116.5">R16</text>
<text x="236.2" y="118.2">50</text>
<text x="245.2" y="116.5">R17</text>
<text x="245.2" y="118.2">50</text>
<text x="254.1" y="116.5">R18</text>
<text x="254.1" y="118.2">50</text>
<text x="263.1" y="116.5">R19</text>
<text x="263.1" y="118.2">50</text>
<text x="272.1" y="116.5">R20</text>
<text x="272.1" y="118.2">50</text>
<text x="66.9" y="124.5">10K</text>
<text x="67.3" y="122.7">R8</text>
<text x="102.8" y="124.5">10K</text>
<text x="103.2" y="122.7">R9</text>
<text x="182.3" y="123.6">D1</text>
<text x="182.3" y="125.4">red</text>
<text x="200.3" y="123.6">D2</text>
<text x="200.3" y="125.4">green</text>
<text x="209.2" y="123.6">D3</text>
<text x="209.2" y="125.4">green</text>
<text x="218.2" y="123.6">D4</text>
<text x="218.2" y="125.4">green</text>
<text x="227.2" y="123.6">D5</text>
<text x="227.2" y="125.4">green</text>
<text x="236.2" y="123.6">D6</text>
<text x="236.2" y="125.4">green</text>
<text x="245.2" y="123.6">D7</text>
<text x="245.2" y="125.4">green</text>
<text x="254.1" y="123.6">D8</text>
<text x="254.1" y="125.4">yellow</text>
<text x="263.1" y="123.6">D9</text>
<text x="263.1" y="125.4">yellow</text>
<text x="272.1" y="123.6">D10</text>
<text x="272.1" y="125.4">red</text>
<text x="25.6" y="131.7">10K</text>
<text x="26" y="129.9">R7</text>
<text x="84.4" y="126.3">Q4</text>
<text x="84.4" y="128.1">BC847</text>
<text x="120.3" y="126.3">Q5</text>
<text x="120.3" y="128.1">BC847</text>
<text x="165.7" y="129.9">R10</text>
<text x="165.7" y="131.7">10K</text>
<text x="39.5" y="133.5">Q3</text>
<text x="39.5" y="135.3">BC847</text>
<text x="183.2" y="133.5">Q6</text>
<text x="183.2" y="135.3">BC847</text>
<text x="35.4" y="143.4">GND</text>
<text x="80.3" y="143.4">GND</text>
<text x="116.2" y="143.4">GND</text>
<text x="179.1" y="143.4">GND</text>
<text x="197" y="144.3">GND</text>
<text x="206" y="144.3">GND</text>
<text x="259.9" y="144.3">GND</text>
<text x="33.2" y="172.1">J1</text>
<text x="51.2" y="172.1">J2</text>
<text x="69.2" y="172.1">J3</text>
<text x="96.1" y="172.1">J4</text>
<text x="114.1" y="172.1">J5</text>
<text x="132" y="172.1">J6</text>
<text x="150" y="172.1">J7</text>
<text x="199.4" y="170.3">A1</text>
<text x="199.4" y="172.1">Badge</text>
<text x="43.5" y="188.3">GND</text>
<text x="88.4" y="188.3">GND</text>
<text x="106.3" y="188.3">GND</text>
<text x="124.3" y="188.3">GND</text>
<text x="142.2" y="188.3">GND</text>
<text x="160.2" y="188.3">GND</text>
</g>
<g font-size="1.3" fill="#a90000">
<text x="54.3" y="27.4">1</text>
<text x="59.7" y="29.2">2</text>
<text x="54.3" y="31">3</text>
<text x="118.4" y="35.1" transform="rotate(-90 118.4 35.1)">14</text>
<text x="172.2" y="35.1" transform="rotate(-90 172.2 35.1)">14</text>
<text x="54.3" y="40">4</text>
<text x="54.3" y="36.4">6</text>
<text x="59.7" y="38.2">5</text>
<text x="110.4" y="40.2">3</text>
<text x="110.4" y="36.6">6</text>
<text x="125.7" y="40.2">1</text>
<text x="125.7" y="36.6">5</text>
<text x="163.9" y="40.2">11</text>
<text x="164.3" y="36.6">8</text>
<text x="179.1" y="40.2">13</text>
<text x="179.6" y="36.6">9</text>
<text x="110.4" y="43.8">4</text>
<text x="118.4" y="47.2" transform="rotate(-90 118.4 47.2)">7</text>
<text x="125.7" y="43.8">2</text>
<text x="163.9" y="43.8">10</text>
<text x="172.2" y="47.2" transform="rotate(-90 172.2 47.2)">7</text>
<text x="179.1" y="43.8">12</text>
<text x="234.9" y="46.3" transform="rotate(-90 234.9 46.3)">3</text>
<text x="252.8" y="46.3" transform="rotate(-90 252.8 46.3)">3</text>
<text x="229.6" y="49.9">1</text>
<text x="234.9" y="51.7" transform="rotate(-90 234.9 51.7)">2</text>
<text x="252.8" y="51.7" transform="rotate(-90 252.8 51.7)">2</text>
<text x="254.3" y="49.9">1</text>
<text x="83.1" y="124.4" transform="rotate(-90 83.1 124.4)">3</text>
<text x="119" y="124.4" transform="rotate(-90 119 124.4)">3</text>
<text x="38.2" y="131.6" transform="rotate(-90 38.2 131.6)">3</text>
<text x="77.9" y="128">1</text>
<text x="83.1" y="129.8" transform="rotate(-90 83.1 129.8)">2</text>
<text x="113.8" y="128">1</text>
<text x="119" y="129.8" transform="rotate(-90 119 129.8)">2</text>
<text x="181.9" y="131.6" transform="rotate(-90 181.9 131.6)">3</text>
<text x="33" y="135.2">1</text>
<text x="38.2" y="137" transform="rotate(-90 38.2 137)">2</text>
<text x="176.6" y="135.2">1</text>
<text x="181.9" y="137" transform="rotate(-90 181.9 137)">2</text>
<text x="36.6" y="174.3" transform="rotate(-90 36.6 174.3)">1</text>
<text x="38.4" y="174.3" transform="rotate(-90 38.4 174.3)">2</text>
<text x="54.6" y="174.3" transform="rotate(-90 54.6 174.3)">1</text>
<text x="56.4" y="174.3" transform="rotate(-90 56.4 174.3)">2</text>
<text x="72.6" y="174.3" transform="rotate(-90 72.6 174.3)">1</text>
<text x="74.4" y="174.3" transform="rotate(-90 74.4 174.3)">2</text>
<text x="76.2" y="174.3" transform="rotate(-90 76.2 174.3)">3</text>
<text x="99.5" y="174.3" transform="rotate(-90 99.5 174.3)">1</text>
<text x="101.3" y="174.3" transform="rotate(-90 101.3 174.3)">2</text>
<text x="117.5" y="174.3" transform="rotate(-90 117.5 174.3)">1</text>
<text x="119.3" y="174.3" transform="rotate(-90 119.3 174.3)">2</text>
<text x="135.4" y="174.3" transform="rotate(-90 135.4 174.3)">1</text>
<text x="137.2" y="174.3" transform="rotate(-90 137.2 174.3)">2</text>
<text x="153.4" y="174.3" transform="rotate(-90 153.4 174.3)">1</text>
<text x="155.2" y="174.3" transform="rotate(-90 155.2 174.3)">2</text>
</g>
<g font-size="1.3" fill="#840084">
<text x="120.1" y="33.8">1.46</text>
<text x="123.9" y="33.8">Hz</text>
<text x="174" y="33.8">0.68</text>
<text x="177.8" y="33.8">Hz</text>
</g>
<g font-size="1.3" fill="#0000c2">
<text x="37.7" y="96.8" transform="rotate(-90 37.7 96.8)">Tastaturstern</text>
<text x="73.6" y="96.8" transform="rotate(-90 73.6 96.8)">Brain</text>
<text x="109.6" y="96.8" transform="rotate(-90 109.6 96.8)">Display</text>
<text x="181.4" y="96.8" transform="rotate(-90 181.4 96.8)">Signal</text>
<text x="199.4" y="96.8" transform="rotate(-90 199.4 96.8)">Windows</text>
<text x="217.3" y="96.8" transform="rotate(-90 217.3 96.8)">Easterhegg</text>
<text x="253.2" y="96.8" transform="rotate(-90 253.2 96.8)">Cyber</text>
<text x="271.2" y="96.8" transform="rotate(-90 271.2 96.8)">Tastaturstern</text>
<text x="37.7" y="168.6" transform="rotate(-90 37.7 168.6)">Head/top</text>
<text x="55.7" y="168.6" transform="rotate(-90 55.7 168.6)">Head/bottom</text>
<text x="73.6" y="168.6" transform="rotate(-90 73.6 168.6)">Hood</text>
<text x="100.6" y="168.6" transform="rotate(-90 100.6 168.6)">Back/left</text>
<text x="118.5" y="168.6" transform="rotate(-90 118.5 168.6)">Back/right</text>
<text x="136.5" y="168.6" transform="rotate(-90 136.5 168.6)">Arm/top</text>
<text x="154.5" y="168.6" transform="rotate(-90 154.5 168.6)">Arm/bottom</text>
</g>
</svg>
